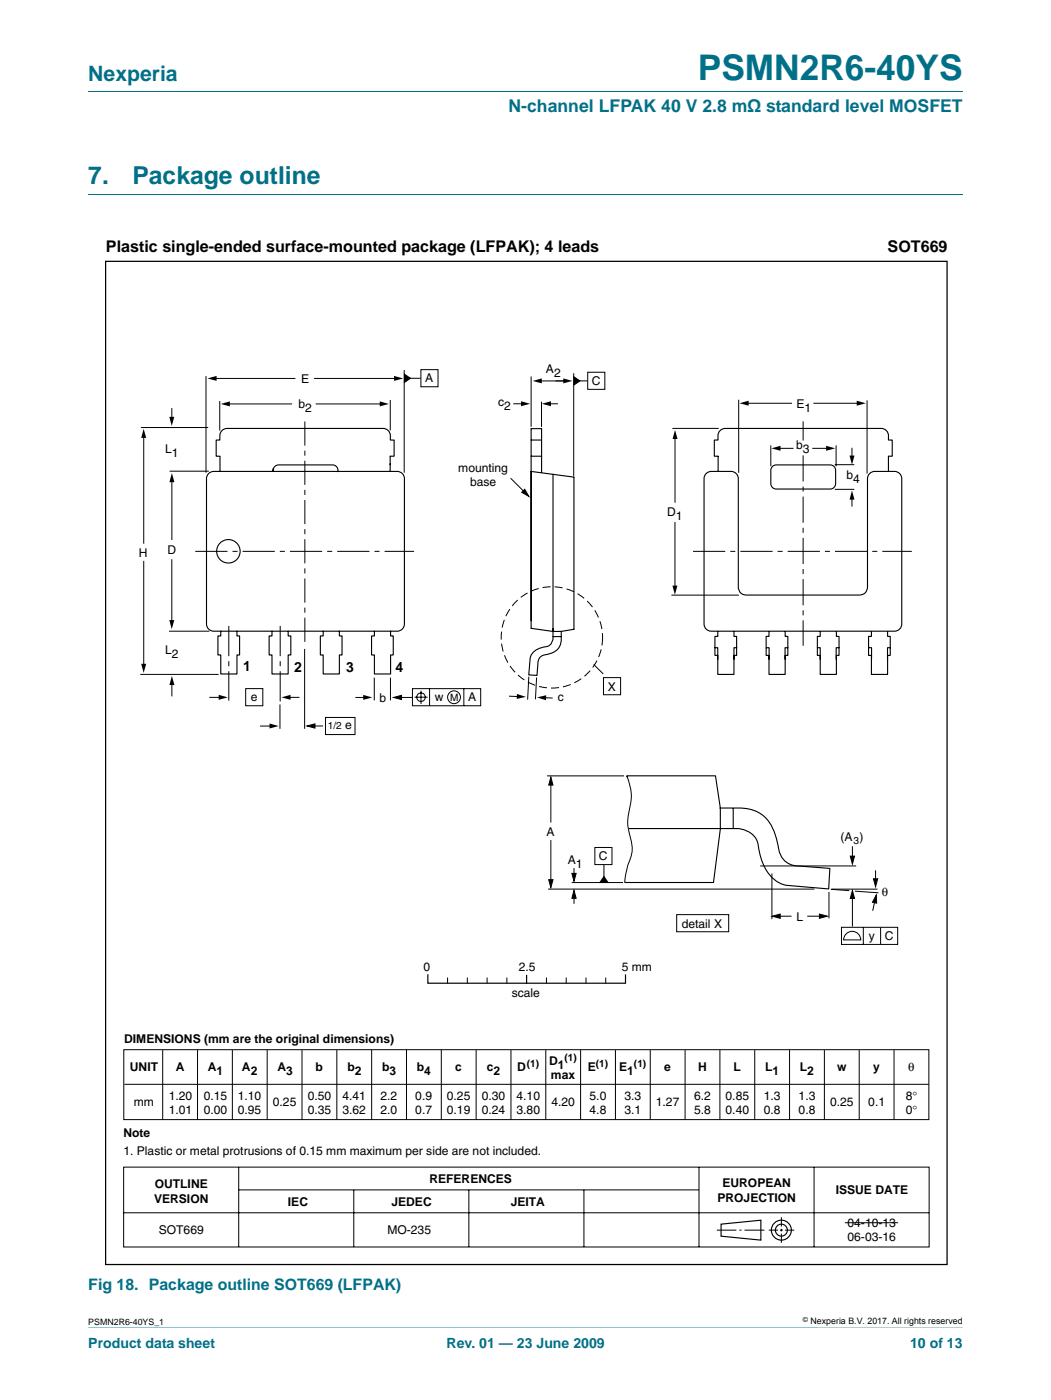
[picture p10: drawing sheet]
<svg xmlns="http://www.w3.org/2000/svg" width="210mm" height="280mm" viewBox="0 0 210 280" stroke-linecap="round" stroke-linejoin="round" font-family="sans-serif">
<path d="M17.6 265.2l174.7 .1z" fill="#007088"/>
<path d="M17.6 18.3h174.7M17.6 38.8h174.7" fill="none" stroke="#007088" stroke-width=".2"/>
<g fill="none" stroke="#000" stroke-width=".2">
<path d="M41.1 75.2v19.3M42.2 75.6h16.8M62.7 75.6h16.7M77.9 79.9v6.1M80.7 73.9v20.6M81.3 75.6h2.7M84.1 73.9h3.4v3.4h-3.4zM106.1 75.2v10.1M107.2 76.1h6M114.6 74.6v20.5M115.2 76.1h2.1M117.4 74.4h3.4v3.4h-3.4z"/>
<path d="M147.5 79.9v14.6M28.1 85.4h13.5M28.7 86.6v22M33.9 94.2h7.8M34.3 81.5v2.7M34.3 95.3v12.6M43.9 80.1v5.9M44.9 80.7h13.4M63.1 80.7h13.5M102 95.6l3 3M102.5 80.7h2.3M108.2 80.3v5"/>
<path d="M109 80.7h2.4M134.3 85.6h9.2M134.8 86.7v13.8M148.5 80.6h9.7M153.9 89v4.2M154.8 89.6h3.7M162.2 89.6h3.5M162.4 80.6h9.4M166.7 92.9h3.9M166.7 97.8h3.9M167 89v4.2M170.2 89.5v2.3"/>
<path d="M170.2 98.8v2.4M173.2 80v14.6M28.7 112.1v21.4M34.3 111.7v13.1M134.1 118.9h13.5M134.8 104.3v13.6M28 134.8h15.7M33.7 126.1h8.1M34.3 135.8v3.4M41.8 139.4h2.6M49.1 137.6h3.4v3.4h-3.4zM57 139.4h2.8"/>
<path d="M60.8 129.7v15.9M71 139.4h2.3M74.7 135.4v4.6M78 135.4v4.6M79.1 139.4h3.2M82.4 137.6h13.6v3.4h-13.6zM82.8 139.3h2.6M84.1 138v2.7M85.8 137.6v3.4M92.6 137.6v3.4M101.7 139.1l2.2 .1M105.6 135.2l-.2 4.6"/>
<path d="M107.2 135.4l-.3 4.3M108 139.4l2.4 .1M118.6 132.8l1.9 1.9M120.5 135.4h3.4v3.4h-3.4zM51.9 145.1h2.7M55.9 140.8v4.8M62.1 145.1h2.4M65 143.4h5.9v3.4h-5.9zM109.3 155h15.3M110 156.3v8.1M125.3 155.4l-.1-.4a10.2 10.2 0 0 1 .4 7.3l-.1 .8a10.2 10.2 0 0 0 .5 4.9 6.5 6.5 0 0 1-.6 4.9l-.5 2.1-.1 1.3M109.5 177.7h53.1"/>
<path d="M110 167.9v8.5M114.2 176.4h10.2M114.6 178.9v1.7M114.6 173.5v1.7M118.8 169.3h3.4v3.5h-3.4zM120.6 172.8v3M151.8 173h19.2M154.2 174.5v9.2M165.6 178.2v5.3M165.9 177.7l3.7 .3M166.1 177.7h9.1M170.2 169.1v2.6"/>
<path d="M170.2 179v6.1M170.7 178.1l4.7 .3M174.9 179.4l-.6 2.6M174.9 173.9v2.6M89.4 195.4v1M93.3 195.4v1M97.3 195.4v1M101.2 195.4v1M109.1 195.4v1M113.1 195.4v1M117 195.4v1M121 195.4v1"/>
<path d="M135.1 182.8h10.4v3.4h-10.4zM155.3 183.1h2.8M161.2 183.1h2.7M168.1 185.3h11.2v3.4h-11.2zM169 186.6a1.71 1.71 0 0 1 1.9-.4 1.71 1.71 0 0 1 1 1.6h-3.4v-.4zM172.4 185.3v3.4M175.9 185.3v3.4M24.7 209.8h160.8v13.9h-160.8zM24.8 216.7h160.7M32.5 209.8v13.9M39.5 209.8v13.9M46.4 209.8v13.9"/>
<path d="M53.4 209.8v13.9M60.3 209.8v13.9M67.3 209.8v13.9M74.2 209.8v13.9M81.2 209.8v13.9M88.1 209.8v13.9M95.1 209.8v13.9M102 209.8v13.9M109 209.8v13.9M116 209.8v13.9M122.9 209.8v13.9M129.9 209.8v13.9"/>
<path d="M136.8 209.8v13.9M143.8 209.8v13.9M150.7 209.8v13.9M157.7 209.8v13.9M164.6 209.8v13.9M171.6 209.8v13.9M178.6 209.8v13.9M24.7 233.2h160.9v16h-160.9zM47.7 233.2v16M47.7 237.8h91.8M70.7 237.8v11.4M93.6 237.8v11.4"/>
<path d="M116.6 237.8v11.4M139.6 233.2v16M162.6 233.2v16M24.7 242.3h160.9M143.2 245.8h3.9M147.7 245.8h.4M148.7 245.8h4M153.5 245.8h1.9M155.8 245.8h.5M156.1 243.2v1.9M156.1 245.5v.6M156.1 246.5v1.9"/>
<path d="M156.8 245.8h1.8M168.7 244.3h10.7"/>
<circle cx="84.1" cy="139.3" r=".86"/>
<circle cx="90.7" cy="139.3" r="1.28"/>
</g>
<g fill="none" stroke="#000" stroke-width=".23">
<path d="M144 244.6l8-.8v4l-8-.8z"/>
<circle cx="156.1" cy="245.8" r="1.99"/>
<circle cx="156.1" cy="245.8" r="1.2"/>
</g>
<path d="M85.4 194.8v1.7h39.5v-1.7M105.2 194.9v1.5" fill="none" stroke="#000" stroke-width=".24"/>
<g fill="#000">
<path d="M41.4 75.6l1.9-.5v1zM78.7 75.1l1.8 .5-1.8 .5zM106.4 76.1l1.8-.5v1zM112.5 75.6l1.8 .5-1.8 .5zM28.7 85.7l.5 1.8h-1zM33.8 83.3h1l-.5 1.8zM34.3 94.5l.5 1.9h-1zM44.1 80.7l1.8-.5v1zM75.8 80.2l1.9 .5-1.9 .5zM104.1 80.2l1.8 .5-1.8 .5zM108.2 80.7l1.8-.5v1zM134.8 85.9l.5 1.8h-1z"/>
<path d="M147.7 80.6l1.8-.5v1zM154.1 89.6l1.8-.5v1zM165 89.1l1.8 .5-1.8 .5zM169.7 91h1l-.5 1.9zM170.2 98l.5 1.8h-1zM171.1 80.1l1.8 .5-1.8 .5zM134.3 117h1l-.5 1.8zM28.2 132.6h1l-.5 1.9zM33.8 123.9h1l-.5 1.8zM34.3 135.1l.5 1.8h-1zM43.7 138.8l1.8 .6-1.8 .4zM56.2 139.4l1.8-.6v1z"/>
<path d="M72.5 138.9l1.9 .5-1.9 .5zM103.2 138.7l1.8 .6-1.8 .4zM107.2 139.4l1.9-.5-.1 1zM53.8 144.6l1.9 .5-1.9 .5z"/>
</g>
<g fill="#000" stroke="#000" stroke-width=".2">
<path d="M80.8 74.8l1.2 .8-1.2 .8zM114.6 75.3l1.2 .8-1.2 .8zM104.8 97.8l.8 1.4-1.4-.8zM78.6 139.4l1.6-.5v.9zM61.3 145.1l1.6-.5v.9zM110 155.3l.4 1.6h-.8zM109.6 175.8h.8l-.4 1.6zM114.6 177.9l.5 1.6h-.9zM114.2 174.5h.9l-.5 1.6zM120.6 175.1l.8 1.2h-1.6zM170.2 177.9l.5 1.6h-.9zM169.8 171.1h.9l-.5 1.6z"/>
<path d="M174.4 175.6h.9l-.4 1.6zM154.2 183.1l1.6-.4v.8zM163.6 182.7l1.6 .4-1.6 .4zM175 178.8l.1 1.7-.8-.2z"/>
</g>
<path d="M21.1 52.2h168v200.5h-168z" fill="none" stroke="#000" stroke-width=".25"/>
<path d="M45.7 125.1v14.9M56 125.1v15.4" fill="none" stroke="#000" stroke-width=".2" stroke-dasharray="6 1 1 1" stroke-linecap="butt"/>
<path d="M60.9 84.2v44.7M160.4 84.2v3.8" fill="none" stroke="#000" stroke-width=".2" stroke-dasharray="4.8 1 1 1" stroke-linecap="butt"/>
<g fill="none" stroke="#000" stroke-width=".22">
<path d="M41.8 94.5l.9-.3h36.6a1.44 1.44 0 0 1 1.5 1.4v29.1a1.44 1.44 0 0 1-1.5 1.4h-36.6a1.44 1.44 0 0 1-1.5-1.4v-29.1l.1-.4zM43.9 94.2v-3h-.7v-3.3h.7a1.83 1.83 0 0 1 1-2.2l31.6-.1a1.44 1.44 0 0 1 1.5 1.4v.9h.7v3.3h-.7l-.1 3M54.5 93.6v.6M54.6 94.2a1.11 1.11 0 0 1 1-1.3h10.8a1.13 1.13 0 0 1 1.1 1.4M106.1 94.2l8.5 1.1v30.4l-2.5 .5h-1.7l-4.3-.6v-39.9h2.1v8.7M106.1 87.9h2.1M106.1 91.2h2.1M110.4 94.8v31.3M141.2 94.5l.8-.3h4a1.44 1.44 0 0 1 1.5 1.4v21.9a1.55 1.55 0 0 0 1.6 1.4h22.4a1.67 1.67 0 0 0 1.8-2v-21.3a1.44 1.44 0 0 1 1.4-1.4h4a1.44 1.44 0 0 1 1.4 1.4v29.1a1.44 1.44 0 0 1-1.4 1.4h-36.7a1.44 1.44 0 0 1-1.4-1.4v-29.1l.1-.4zM154.4 93.1l.6-.2h10.8a1.08 1.08 0 0 1 1.1 1.1v2.6a1.08 1.08 0 0 1-1.1 1.1h-10.8a1.08 1.08 0 0 1-1.1-1.1v-2.6l.1-.4zM177.4 94.2v-3h.8v-3.3h-.8a1.83 1.83 0 0 0-.9-2.2l-31.7-.1a1.44 1.44 0 0 0-1.4 1.4v.9h-.7v3.3h.7v3M44.1 126.1v1h-.6v3.8h.6v3.8h3.2v-3.8h.6v-3.8h-.6v-1"/>
<path d="M54.3 126.1v1h-.5v3.8h.5v3.8h3.3v-3.8h.5v-3.8h-.5v-1M64.5 126.1v1h-.5v3.8h.5v3.8h3.3v-3.8h.5v-3.8h-.5v-1M74.8 126.1v1h-.6v3.8h.6v3.8h3.2v-3.8h.5v-3.8h-.5v-1M110.4 125.6v2a1.81 1.81 0 0 1-1.3 1.6 3.2 3.2 0 0 0-3.2 2.2l-.3 3.5 1.6 .1 .2-2.6a1.7 1.7 0 0 1 1.9-1.7 3 3 0 0 0 2.8-3v-1.6M110.4 127.2h1.7M142.8 129.4h.5v2.3M143.4 126.2v1h-.6v3.8h.6v3.8h3.2v-3.8h.5v-3.8h-.5v-1M147.2 129.4h-.6v2.3M153 129.4h.6v2.3M153.6 126.2v1h-.6v3.8h.6v3.8h3.2v-3.8h.5v-3.8h-.5v-1M157.4 129.4h-.6v2.3M163.2 129.4h.6v2.3"/>
<path d="M163.8 126.2v1h-.6v3.8h.6v3.8h3.2v-3.8h.6v-3.8h-.6v-1M167.6 129.4h-.6v2.3M173.5 129.4h.6v2.3M174 126.2v1h-.5v3.8h.5v3.8h3.3v-3.8h.5v-3.8h-.5v-1M177.8 129.4h-.5v2.3M125.2 155h17.7l1 6.5v4.1l-1.4 10.7h-17.7M143.8 161.5h3.8a7 7 0 0 1 7.3 5.4l.2 .9a10 10 0 0 0 1.3 3.9 4 4 0 0 0 3.1 1.3l6.2 .5-.2 4.1-8.4-.7a5.9 5.9 0 0 1-4.2-3.3l-.6-1.2-.5-1.6-.4-1.9a4.4 4.4 0 0 0-3.9-3.3h-21.9M146.4 161.5v4.1"/>
<circle cx="45.6" cy="110.2" r="2.34"/>
</g>
<path d="M160.4 91v38" fill="none" stroke="#000" stroke-width=".2" stroke-dasharray="5.2 1 1 1" stroke-linecap="butt"/>
<path d="M39 110.2h43.7M138.4 110.2h43.7" fill="none" stroke="#000" stroke-width=".2" stroke-dasharray="6.4 1 1 1" stroke-linecap="butt"/>
<circle cx="110.2" cy="127.4" r="10.1" fill="none" stroke="#000" stroke-width=".2" stroke-dasharray="1.6 .8" stroke-linecap="butt"/>
<text font-size="7" fill="#007088" x="139.4" y="16">PSMN2R6-40YS</text>
<g font-size="4.9" fill="#007088">
<text x="17.6" y="36.8">7.</text>
<text x="26.5" y="36.8">Package outline</text>
</g>
<text font-size="4.2" fill="#007088" x="17.6" y="16.2">Nexperia</text>
<text font-size="3.5" fill="#007088" x="101.6" y="22.4">N-channel LFPAK 40 V 2.8 mΩ standard level MOSFET</text>
<g font-size="3.2">
<text x="21.2" y="50.3">Plastic single-ended surface-mounted package (LFPAK); 4 leads</text>
<text x="177.3" y="50.4">SOT669</text>
</g>
<text font-size="3.2" fill="#007088" x="17.6" y="257.7">Fig 18. Package outline SOT669 (LFPAK)</text>
<g font-size="2.8">
<text x="48.5" y="134.2">1</text>
<text x="58.7" y="134.4">2</text>
<text x="69.1" y="134.4">3</text>
<text x="79" y="134.4">4</text>
</g>
<g font-size="2.8" fill="#007088">
<text x="17.6" y="269.3">Product data sheet</text>
<text x="89.2" y="269.3">Rev. 01 — 23 June 2009</text>
<text x="181.8" y="269.3">10 of 13</text>
</g>
<g font-size="2.4">
<text x="60.1" y="76.5">E</text>
<text x="84.9" y="76.4">A</text>
<text x="109" y="74.5">A</text>
<text x="110.6" y="75.3">2</text>
<text x="118.2" y="76.9">C</text>
<text x="59.6" y="81.5">b</text>
<text x="61" y="82.3">2</text>
<text x="99.5" y="81.1">c</text>
<text x="100.7" y="81.9">2</text>
<text x="159.1" y="81.4">E</text>
<text x="160.7" y="82.2">1</text>
<text x="159" y="89.8">b</text>
<text x="33" y="90.4">L</text>
<text x="34.3" y="91.2">1</text>
<text x="91.5" y="94.3">mounting</text>
<text x="160.4" y="90.6">3</text>
<text x="169.1" y="95.8">b</text>
<text x="93.9" y="97.2">base</text>
<text x="170.4" y="96.6">4</text>
<text x="133.2" y="103">D</text>
<text x="135" y="103.8">1</text>
<text x="27.7" y="111.2">H</text>
<text x="33.4" y="110.7">D</text>
<text x="33" y="130.6">L</text>
<text x="34.3" y="131.4">2</text>
<text x="50.1" y="140">e</text>
<text x="75.8" y="140.4">b</text>
<text x="86.8" y="140">w</text>
<text x="93.5" y="140.2">A</text>
<text x="111.4" y="140.1">c</text>
<text x="121.4" y="138">X</text>
<text x="68.9" y="145.7">e</text>
<text x="109.2" y="167">A</text>
<text x="113.4" y="172.7">A</text>
<text x="115" y="173.5">1</text>
<text x="119.6" y="171.9">C</text>
<text x="167.9" y="168.1">(A )</text>
<text x="176.1" y="179">θ</text>
<text x="136.2" y="185.3">detail X</text>
<text x="159.1" y="184">L</text>
<text x="173.5" y="187.8">y</text>
<text x="176.7" y="187.8">C</text>
<text x="84.6" y="194">0</text>
<text x="103.6" y="194">2.5</text>
<text x="124.2" y="194">5 mm</text>
<text x="102.2" y="199.3">scale</text>
<text x="24.8" y="208.4">DIMENSIONS (mm are the original dimensions)</text>
<text x="25.9" y="214.1">UNIT</text>
<text x="35.1" y="214.1">A</text>
<text x="41.5" y="214">A</text>
<text x="43.2" y="214.8">1</text>
<text x="48.3" y="214">A</text>
<text x="50.1" y="214.8">2</text>
<text x="55.4" y="214">A</text>
<text x="57.2" y="214.8">3</text>
<text x="63" y="214.1">b</text>
<text x="69.4" y="214.1">b</text>
<text x="70.9" y="214.9">2</text>
<text x="76.3" y="214.1">b</text>
<text x="77.8" y="214.9">3</text>
<text x="83.3" y="214.1">b</text>
<text x="84.7" y="214.9">4</text>
<text x="90.9" y="214.1">c</text>
<text x="97.2" y="214.1">c</text>
<text x="98.5" y="214.9">2</text>
<text x="103.3" y="214.1">D</text>
<text x="109.7" y="212.8">D</text>
<text x="110" y="215.7">max</text>
<text x="111.4" y="213.6">1</text>
<text x="117.4" y="214.1">E</text>
<text x="123.7" y="214.1">E</text>
<text x="125.3" y="214.9">1</text>
<text x="132.7" y="214.1">e</text>
<text x="139.4" y="214">H</text>
<text x="146.5" y="214">L</text>
<text x="152.8" y="214">L</text>
<text x="154.3" y="214.8">1</text>
<text x="159.8" y="214">L</text>
<text x="161.2" y="214.8">2</text>
<text x="167.2" y="214">w</text>
<text x="174.4" y="214">y</text>
<text x="181.4" y="214">θ</text>
<text x="26.7" y="220.9">mm</text>
<text x="33.7" y="219.7">1.20</text>
<text x="40.7" y="219.7">0.15</text>
<text x="47.5" y="219.7">1.10</text>
<text x="54.5" y="221.1">0.25</text>
<text x="61.5" y="219.7">0.50</text>
<text x="68.4" y="219.7">4.41</text>
<text x="76" y="219.7">2.2</text>
<text x="82.9" y="219.7">0.9</text>
<text x="89.3" y="219.7">0.25</text>
<text x="96.2" y="219.7">0.30</text>
<text x="103.2" y="219.7">4.10</text>
<text x="110.1" y="221.1">4.20</text>
<text x="117.8" y="219.7">5.0</text>
<text x="124.7" y="219.7">3.3</text>
<text x="131" y="221.1">1.27</text>
<text x="138.6" y="219.7">6.2</text>
<text x="144.9" y="219.7">0.85</text>
<text x="152.5" y="219.7">1.3</text>
<text x="159.5" y="219.7">1.3</text>
<text x="165.8" y="221.1">0.25</text>
<text x="173.4" y="221.1">0.1</text>
<text x="180.9" y="219.7">8°</text>
<text x="24.7" y="227.2">Note</text>
<text x="33.7" y="222.7">1.01</text>
<text x="40.7" y="222.7">0.00</text>
<text x="47.5" y="222.7">0.95</text>
<text x="61.5" y="222.7">0.35</text>
<text x="68.4" y="222.7">3.62</text>
<text x="76" y="222.7">2.0</text>
<text x="82.9" y="222.7">0.7</text>
<text x="89.3" y="222.7">0.19</text>
<text x="96.2" y="222.7">0.24</text>
<text x="103.2" y="222.7">3.80</text>
<text x="117.8" y="222.7">4.8</text>
<text x="124.7" y="222.7">3.1</text>
<text x="138.6" y="222.7">5.8</text>
<text x="144.9" y="222.7">0.40</text>
<text x="152.5" y="222.7">0.8</text>
<text x="159.5" y="222.7">0.8</text>
<text x="180.9" y="222.7">0°</text>
<text x="24.7" y="230.8">1. Plastic or metal protrusions of 0.15 mm maximum per side are not included.</text>
<text x="30.9" y="237.4">OUTLINE</text>
<text x="85.8" y="236.5">REFERENCES</text>
<text x="144.3" y="237.2">EUROPEAN</text>
<text x="166.9" y="238.7">ISSUE DATE</text>
<text x="30.8" y="240.4">VERSION</text>
<text x="57.5" y="241">IEC</text>
<text x="78.2" y="241">JEDEC</text>
<text x="102" y="241">JEITA</text>
<text x="143.3" y="240.1">PROJECTION</text>
<text x="169.3" y="245.1">04-10-13</text>
<text x="31.7" y="246.6">SOT669</text>
<text x="77.4" y="246.6">MO-235</text>
<text x="169.3" y="248.1">06-03-16</text>
</g>
<g font-size="2">
<text x="89.9" y="140">M</text>
<text x="65.5" y="145.7">1/2</text>
<text x="170.5" y="168.6">3</text>
<text x="105.2" y="213.3">(1)</text>
<text x="112.8" y="212">(1)</text>
<text x="119" y="213.3">(1)</text>
<text x="126.6" y="213.3">(1)</text>
</g>
<g font-size="1.8">
<text x="17.6" y="264.7">PSMN2R6-40YS_1</text>
<text x="161.9" y="264.5">Nexperia B.V. 2017. All rights reserved</text>
</g>
<text font-size="1.4" x="160.4" y="264.1">©</text>
</svg>
